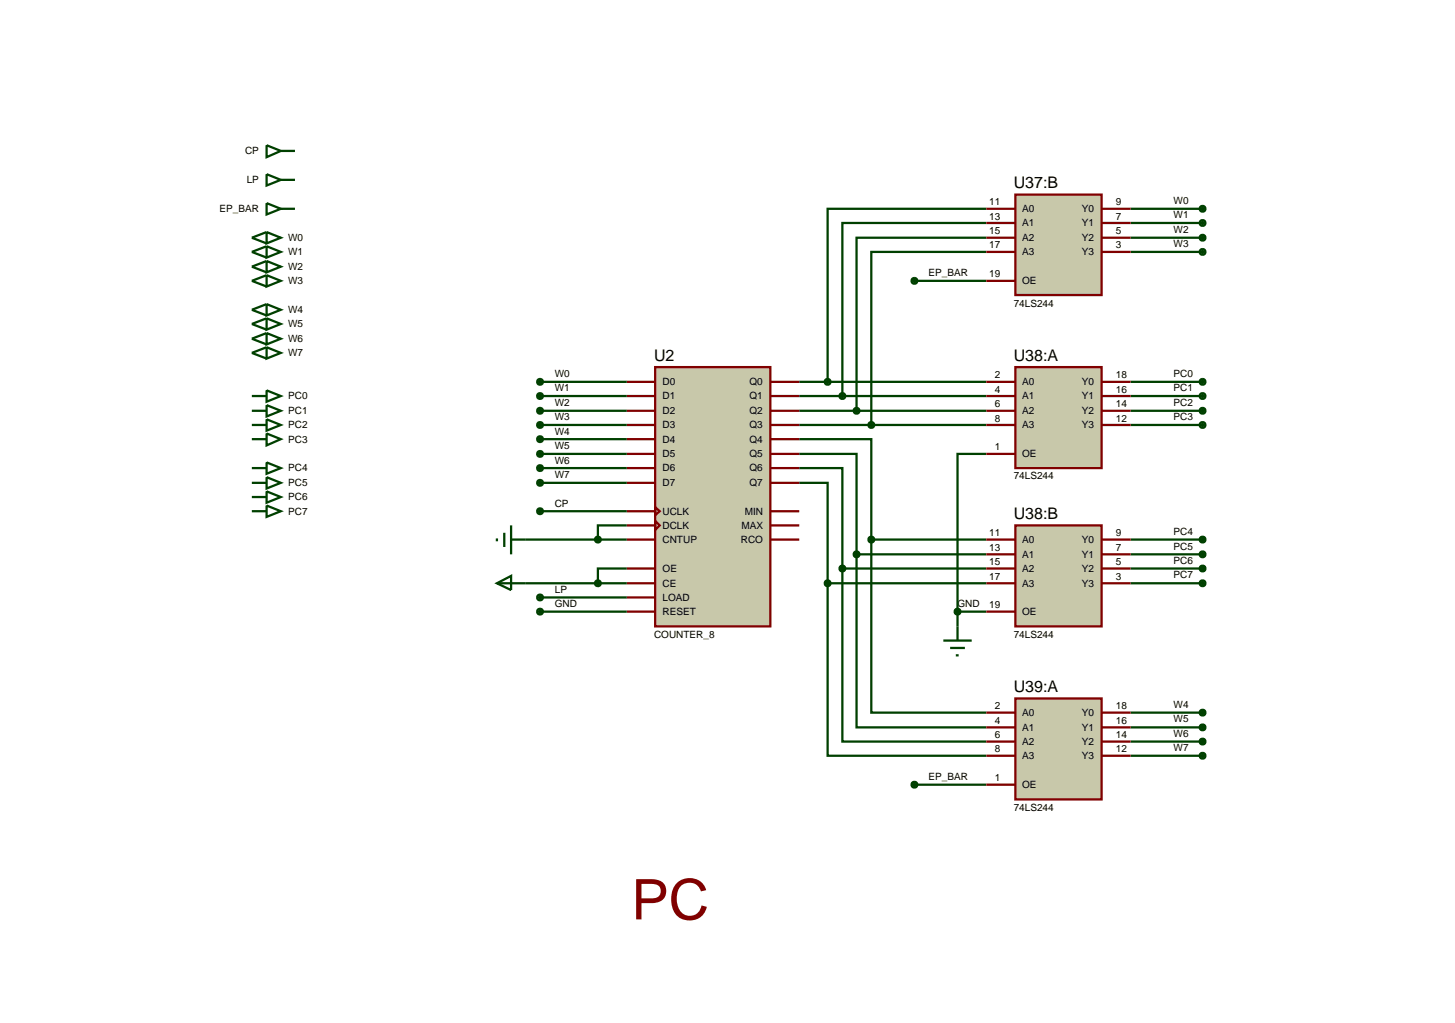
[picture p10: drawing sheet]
<svg xmlns="http://www.w3.org/2000/svg" width="257mm" height="180mm" viewBox="0 0 257 180" stroke-linecap="round" stroke-linejoin="round" font-family="sans-serif">
<g fill="none" stroke="#004000" stroke-width=".4">
<path d="M173.9 36.8h-28v30.5M173.9 39.3h-25.4v30.5M199.3 36.8h12.7M199.3 39.3h12.7M161.2 49.5h12.7M173.9 41.9h-22.9v30.5M173.9 44.4h-20.3v30.5M199.3 41.9h12.7M199.3 44.4h12.7M95.2 67.3h15.3M95.2 69.8h15.3M95.2 72.4h15.3"/>
<path d="M95.2 74.9h15.3M95.2 77.4h15.3M140.9 77.4h12.7v17.7M140.9 67.3h33M140.9 69.8h33M140.9 72.4h33M140.9 74.9h33M199.3 67.3h12.7M199.3 69.8h12.7M199.3 72.4h12.7M199.3 74.9h12.7M92.7 95.1h17.8"/>
<path d="M95.2 90.1h15.3M95.2 80h15.3M95.2 82.5h15.3M95.2 85.1h15.3M110.5 92.6h-5.1v2.5M140.9 85.1h5v17.7M140.9 82.5h7.6v17.7M140.9 80h10.1v17.7M151 97.7v30.5h22.9M151 97.7h22.9M153.6 95.1v30.5h20.3M153.6 95.1h20.3"/>
<path d="M173.9 80h-5.1v27.8M199.3 95.1h12.7M199.3 97.7h12.7M92.7 102.8h17.8M95.2 107.8h15.3M95.2 105.3h15.3M110.5 100.2h-5.1v2.6M145.9 102.8v30.4h28M145.9 102.8h28M148.5 100.2v30.5h25.4M148.5 100.2h25.4M168.8 107.8h5.1"/>
<path d="M168.8 107.8v2.6M199.3 100.2h12.7M199.3 102.8h12.7M161.2 138.3h12.7M199.3 125.6h12.7M199.3 128.2h12.7M199.3 130.7h12.7M199.3 133.2h12.7"/>
</g>
<path d="M115.5 64.7h20.3v45.7h-20.3z" fill="#c8c8aa" stroke="#800000" stroke-width=".4"/>
<g fill="none" stroke="#800000" stroke-width=".4">
<path d="M110.5 67.3h5M110.5 69.8h5M110.5 72.4h5M110.5 74.9h5M110.5 77.4h5M135.8 67.3h5.1M135.8 69.8h5.1M135.8 72.4h5.1M135.8 74.9h5.1M135.8 77.4h5.1M110.5 90.1h5M110.5 92.6h5"/>
<path d="M110.5 95.1h5M110.5 80h5M110.5 82.5h5M110.5 85.1h5M115.5 89.4l.8 .7-.8 .7zM115.5 91.8l.8 .8-.8 .8zM135.8 90.1h5.1M135.8 92.6h5.1M135.8 95.1h5.1M135.8 80h5.1M135.8 82.5h5.1M135.8 85.1h5.1"/>
<path d="M110.5 100.2h5M110.5 102.8h5M110.5 105.3h5M110.5 107.8h5"/>
</g>
<path d="M179 64.7h15.2v17.8h-15.2z" fill="#c8c8aa" stroke="#800000" stroke-width=".4"/>
<path d="M173.9 67.3h5.1M173.9 69.8h5.1M173.9 72.4h5.1M173.9 74.9h5.1M194.2 67.3h5.1M194.2 69.8h5.1M194.2 72.4h5.1M194.2 74.9h5.1M173.9 80h5.1" fill="none" stroke="#800000" stroke-width=".4"/>
<path d="M179 92.6h15.2v17.8h-15.2z" fill="#c8c8aa" stroke="#800000" stroke-width=".4"/>
<path d="M173.9 95.1h5.1M173.9 97.7h5.1M194.2 95.1h5.1M194.2 97.7h5.1M173.9 100.2h5.1M173.9 102.8h5.1M173.9 107.8h5.1M194.2 100.2h5.1M194.2 102.8h5.1" fill="none" stroke="#800000" stroke-width=".4"/>
<path d="M179 34.3h15.2v17.7h-15.2z" fill="#c8c8aa" stroke="#800000" stroke-width=".4"/>
<path d="M173.9 36.8h5.1M173.9 39.3h5.1M194.2 36.8h5.1M194.2 39.3h5.1M173.9 41.9h5.1M173.9 44.4h5.1M173.9 49.5h5.1M194.2 41.9h5.1M194.2 44.4h5.1" fill="none" stroke="#800000" stroke-width=".4"/>
<path d="M179 123.1h15.2v17.8h-15.2z" fill="#c8c8aa" stroke="#800000" stroke-width=".4"/>
<path d="M173.9 125.6h5.1M173.9 128.2h5.1M173.9 130.7h5.1M173.9 133.2h5.1M173.9 138.3h5.1M194.2 125.6h5.1M194.2 128.2h5.1M194.2 130.7h5.1M194.2 133.2h5.1" fill="none" stroke="#800000" stroke-width=".4"/>
<path d="M166.3 112.9h5M167.5 114.2h2.6M168.5 115.5h.5M168.8 110.4v2.5" fill="none" stroke="#004000" stroke-width=".4"/>
<path d="M168.5 107.4l.3-.1-.5 .5zM168.8 107.3l.3 .1 .2 .4zM168.8 108.3l.5-.5-.1 .3zM168.3 107.8l.5 .5-.4-.2z" fill="#004000" stroke="#004000" stroke-width=".4"/>
<path d="M168.8 107.3l.5 .5-.5 .5-.5-.5z" fill="#004000"/>
<path d="M211.7 66.9l.3-.1-.5 .5zM212 66.8l.4 .2 .1 .3zM212.5 67.3l-.1 .3-.4 .2zM211.5 67.3l.5 .5-.3-.1z" fill="#004000" stroke="#004000" stroke-width=".4"/>
<path d="M212 66.8l.5 .5-.5 .5-.5-.5z" fill="#004000"/>
<path d="M211.7 69.4l.3-.1-.5 .5zM212 69.3l.4 .2 .1 .3zM212.5 69.8l-.1 .3-.4 .2zM211.5 69.8l.5 .5-.3-.1z" fill="#004000" stroke="#004000" stroke-width=".4"/>
<path d="M212 69.3l.5 .5-.5 .5-.5-.5z" fill="#004000"/>
<path d="M211.7 72l.3-.1-.5 .5zM212 71.9l.4 .2 .1 .3zM212.5 72.4l-.1 .3-.4 .2zM211.5 72.4l.5 .5-.3-.1z" fill="#004000" stroke="#004000" stroke-width=".4"/>
<path d="M212 71.9l.5 .5-.5 .5-.5-.5z" fill="#004000"/>
<path d="M211.7 74.5l.3-.1-.5 .5zM212 74.4l.4 .2 .1 .3zM212.5 74.9l-.1 .3-.4 .2zM211.5 74.9l.5 .5-.3-.1z" fill="#004000" stroke="#004000" stroke-width=".4"/>
<path d="M211.5 74.9l.5-.5 .5 .5-.5 .5z" fill="#004000"/>
<path d="M211.7 94.7l.3-.1-.5 .5zM212 94.6l.4 .2 .1 .3zM212.5 95.1l-.1 .3-.4 .2zM211.5 95.1l.5 .5-.3-.1z" fill="#004000" stroke="#004000" stroke-width=".4"/>
<path d="M212 94.6l.5 .5-.5 .5-.5-.5z" fill="#004000"/>
<path d="M211.7 97.3l.3-.1-.5 .5zM212 97.2l.4 .2 .1 .3zM212.5 97.7l-.1 .3-.4 .2zM211.5 97.7l.5 .5-.3-.1z" fill="#004000" stroke="#004000" stroke-width=".4"/>
<path d="M212 97.2l.5 .5-.5 .5-.5-.5z" fill="#004000"/>
<path d="M211.7 99.8l.3-.1-.5 .5zM212 99.7l.4 .2 .1 .3zM212.5 100.2l-.1 .3-.4 .2zM211.5 100.2l.5 .5-.3-.1z" fill="#004000" stroke="#004000" stroke-width=".4"/>
<path d="M212 99.7l.5 .5-.5 .5-.5-.5z" fill="#004000"/>
<path d="M211.7 102.4l.3-.1-.5 .5zM212 102.3l.4 .2 .1 .3zM212.5 102.8l-.1 .3-.4 .2zM211.5 102.8l.5 .5-.3-.1z" fill="#004000" stroke="#004000" stroke-width=".4"/>
<path d="M212 102.3l.5 .5-.5 .5-.5-.5z" fill="#004000"/>
<path d="M145.5 67l.4-.2-.5 .5zM145.9 66.8l.4 .2 .1 .3zM146.4 67.3l-.1 .3-.4 .2zM145.4 67.3l.5 .5-.3-.1z" fill="#004000" stroke="#004000" stroke-width=".4"/>
<path d="M145.4 67.3l.5-.5 .5 .5-.5 .5z" fill="#004000"/>
<path d="M148.2 69.4l.3-.1-.5 .5zM148.5 69.3l.4 .2 .1 .3zM149 69.8l-.1 .3-.4 .2zM148 69.8l.5 .5-.3-.1z" fill="#004000" stroke="#004000" stroke-width=".4"/>
<path d="M148.5 69.3l.5 .5-.5 .5-.5-.5z" fill="#004000"/>
<path d="M150.7 72l.3-.1-.5 .5zM151 71.9l.4 .2 .1 .3zM151 72.9l.5-.5-.2 .4zM150.5 72.4l.5 .5-.3-.1z" fill="#004000" stroke="#004000" stroke-width=".4"/>
<path d="M151 71.9l.5 .5-.5 .5-.5-.5z" fill="#004000"/>
<path d="M153.2 74.6l.4-.2-.5 .5zM153.6 74.4l.3 .1 .2 .4zM154.1 74.9l-.1 .3-.4 .2zM153.1 74.9l.5 .5-.3-.1z" fill="#004000" stroke="#004000" stroke-width=".4"/>
<path d="M153.1 74.9l.5-.5 .5 .5-.5 .5z" fill="#004000"/>
<path d="M145.5 102.5l.4-.2-.5 .5zM145.9 102.3l.4 .2 .1 .3zM146.4 102.8l-.1 .3-.4 .2zM145.4 102.8l.5 .5-.3-.1z" fill="#004000" stroke="#004000" stroke-width=".4"/>
<path d="M145.4 102.8l.5-.5 .5 .5-.5 .5z" fill="#004000"/>
<path d="M148.2 99.8l.3-.1-.5 .5zM148.5 99.7l.4 .2 .1 .3zM148.5 100.7l.5-.5-.2 .4zM148 100.2l.5 .5-.3-.1z" fill="#004000" stroke="#004000" stroke-width=".4"/>
<path d="M148.5 99.7l.5 .5-.5 .5-.5-.5z" fill="#004000"/>
<path d="M150.7 97.3l.3-.1-.5 .5zM151 97.2l.3 .1 .2 .4zM151.5 97.7l-.1 .3-.4 .2zM150.5 97.7l.5 .5-.4-.2z" fill="#004000" stroke="#004000" stroke-width=".4"/>
<path d="M151 97.2l.5 .5-.5 .5-.5-.5z" fill="#004000"/>
<path d="M153.2 94.8l.4-.2-.5 .5zM153.6 94.6l.3 .1 .2 .4zM154.1 95.1l-.1 .3-.4 .2zM153.1 95.1l.5 .5-.3-.1z" fill="#004000" stroke="#004000" stroke-width=".4"/>
<path d="M153.1 95.1l.5-.5 .5 .5-.5 .5z" fill="#004000"/>
<path d="M160.9 49.1l.3-.1-.5 .5zM161.2 49l.4 .2 .1 .3zM161.7 49.5l-.1 .3-.4 .2zM160.7 49.5l.5 .5-.3-.1z" fill="#004000" stroke="#004000" stroke-width=".4"/>
<path d="M160.7 49.5l.5-.5 .5 .5-.5 .5z" fill="#004000"/>
<path d="M160.9 137.9l.3-.1-.5 .5zM161.2 137.8l.4 .2 .1 .3zM161.7 138.3l-.2 .4-.3 .1zM160.7 138.3l.5 .5-.3-.1z" fill="#004000" stroke="#004000" stroke-width=".4"/>
<path d="M161.2 137.8l.5 .5-.5 .5-.5-.5z" fill="#004000"/>
<path d="M211.7 36.4l.3-.1-.5 .5zM212 36.3l.4 .2 .1 .3zM212.5 36.8l-.1 .3-.4 .2zM211.5 36.8l.5 .5-.3-.1z" fill="#004000" stroke="#004000" stroke-width=".4"/>
<path d="M212 36.3l.5 .5-.5 .5-.5-.5z" fill="#004000"/>
<path d="M211.7 38.9l.3-.1-.5 .5zM212 38.8l.4 .2 .1 .3zM212.5 39.3l-.1 .3-.4 .2zM211.5 39.3l.5 .5-.3-.1z" fill="#004000" stroke="#004000" stroke-width=".4"/>
<path d="M211.5 39.3l.5-.5 .5 .5-.5 .5z" fill="#004000"/>
<path d="M211.7 41.5l.3-.1-.5 .5zM212 41.4l.4 .2 .1 .3zM212.5 41.9l-.1 .3-.4 .2zM211.5 41.9l.5 .5-.3-.1z" fill="#004000" stroke="#004000" stroke-width=".4"/>
<path d="M212 41.4l.5 .5-.5 .5-.5-.5z" fill="#004000"/>
<path d="M211.7 44l.3-.1-.5 .5zM212 43.9l.4 .2 .1 .3zM212.5 44.4l-.1 .3-.4 .2zM211.5 44.4l.5 .5-.3-.1z" fill="#004000" stroke="#004000" stroke-width=".4"/>
<path d="M212 43.9l.5 .5-.5 .5-.5-.5z" fill="#004000"/>
<path d="M211.7 125.2l.3-.1-.5 .5zM212 125.1l.4 .2 .1 .3zM212.5 125.6l-.1 .3-.4 .2zM211.5 125.6l.5 .5-.3-.1z" fill="#004000" stroke="#004000" stroke-width=".4"/>
<path d="M212 125.1l.5 .5-.5 .5-.5-.5z" fill="#004000"/>
<path d="M211.7 127.8l.3-.1-.5 .5zM212 127.7l.4 .2 .1 .3zM212.5 128.2l-.1 .3-.4 .2zM211.5 128.2l.5 .5-.3-.1z" fill="#004000" stroke="#004000" stroke-width=".4"/>
<path d="M212 127.7l.5 .5-.5 .5-.5-.5z" fill="#004000"/>
<path d="M211.7 130.3l.3-.1-.5 .5zM212 130.2l.4 .2 .1 .3zM212.5 130.7l-.1 .3-.4 .2zM211.5 130.7l.5 .5-.3-.1z" fill="#004000" stroke="#004000" stroke-width=".4"/>
<path d="M212 130.2l.5 .5-.5 .5-.5-.5z" fill="#004000"/>
<path d="M211.7 132.8l.3-.1-.5 .5zM212 132.7l.4 .2 .1 .3zM212.5 133.2l-.1 .3-.4 .2zM211.5 133.2l.5 .5-.3-.1z" fill="#004000" stroke="#004000" stroke-width=".4"/>
<path d="M212 132.7l.5 .5-.5 .5-.5-.5z" fill="#004000"/>
<path d="M94.8 89.8l.4-.2-.5 .5zM95.2 89.6l.3 .1 .2 .4zM95.2 90.6l.5-.5-.2 .4zM94.7 90.1l.5 .5-.3-.1z" fill="#004000" stroke="#004000" stroke-width=".4"/>
<path d="M94.7 90.1l.5-.5 .5 .5-.5 .5z" fill="#004000"/>
<path d="M94.9 107.4l.3-.1-.5 .5zM95.2 107.3l.3 .1 .2 .4zM95.7 107.8l-.2 .4-.3 .1zM94.7 107.8l.5 .5-.4-.2z" fill="#004000" stroke="#004000" stroke-width=".4"/>
<path d="M95.2 107.3l.5 .5-.5 .5-.5-.5z" fill="#004000"/>
<path d="M94.9 104.9l.3-.1-.5 .5zM95.2 104.8l.3 .1 .2 .4zM95.2 105.8l.5-.5-.2 .4zM94.7 105.3l.5 .5-.3-.1z" fill="#004000" stroke="#004000" stroke-width=".4"/>
<path d="M95.2 104.8l.5 .5-.5 .5-.5-.5z" fill="#004000"/>
<path d="M105 102.5l.4-.2-.5 .5zM105.4 102.3l.3 .1 .2 .4zM105.9 102.8l-.2 .4-.3 .1zM104.9 102.8l.5 .5-.3-.1z" fill="#004000" stroke="#004000" stroke-width=".4"/>
<path d="M104.9 102.8l.5-.5 .5 .5-.5 .5z" fill="#004000"/>
<path d="M94.9 66.9l.3-.1-.5 .5zM95.2 66.8l.3 .1 .2 .4zM95.2 67.8l.5-.5-.2 .4zM94.7 67.3l.5 .5-.4-.2z" fill="#004000" stroke="#004000" stroke-width=".4"/>
<path d="M94.7 67.3l.5-.5 .5 .5-.5 .5z" fill="#004000"/>
<path d="M94.9 69.4l.3-.1-.5 .5zM95.2 69.3l.3 .1 .2 .4zM95.2 70.3l.5-.5-.2 .4zM94.7 69.8l.5 .5-.3-.1z" fill="#004000" stroke="#004000" stroke-width=".4"/>
<path d="M95.2 69.3l.5 .5-.5 .5-.5-.5z" fill="#004000"/>
<path d="M94.9 72l.3-.1-.5 .5zM95.2 71.9l.4 .2 .1 .3zM95.2 72.9l.5-.5-.2 .4zM94.7 72.4l.5 .5-.3-.1z" fill="#004000" stroke="#004000" stroke-width=".4"/>
<path d="M95.2 71.9l.5 .5-.5 .5-.5-.5z" fill="#004000"/>
<path d="M94.9 74.5l.3-.1-.5 .5zM95.2 74.4l.3 .1 .2 .4zM95.7 74.9l-.1 .3-.4 .2zM94.7 74.9l.5 .5-.4-.2z" fill="#004000" stroke="#004000" stroke-width=".4"/>
<path d="M94.7 74.9l.5-.5 .5 .5-.5 .5z" fill="#004000"/>
<path d="M94.8 77.1l.4-.2-.5 .5zM95.2 76.9l.3 .1 .2 .4zM95.2 77.9l.5-.5-.2 .4zM94.7 77.4l.5 .5-.4-.2z" fill="#004000" stroke="#004000" stroke-width=".4"/>
<path d="M94.7 77.4l.5-.5 .5 .5-.5 .5z" fill="#004000"/>
<path d="M94.9 79.6l.3-.1-.5 .5zM95.2 79.5l.3 .1 .2 .4zM95.2 80.5l.5-.5-.2 .4zM94.7 80l.5 .5-.3-.1z" fill="#004000" stroke="#004000" stroke-width=".4"/>
<path d="M94.7 80l.5-.5 .5 .5-.5 .5z" fill="#004000"/>
<path d="M94.9 82.1l.3-.1-.5 .5zM95.2 82l.4 .2 .1 .3zM95.2 83l.5-.5-.2 .4zM94.7 82.5l.5 .5-.4-.2z" fill="#004000" stroke="#004000" stroke-width=".4"/>
<path d="M95.2 82l.5 .5-.5 .5-.5-.5z" fill="#004000"/>
<path d="M94.9 84.7l.3-.1-.5 .5zM95.2 84.6l.3 .1 .2 .4zM95.2 85.6l.5-.5-.2 .4zM94.7 85.1l.5 .5-.4-.2z" fill="#004000" stroke="#004000" stroke-width=".4"/>
<path d="M95.2 84.6l.5 .5-.5 .5-.5-.5z" fill="#004000"/>
<g fill="none" stroke="#004000" stroke-width=".4">
<path d="M47 25.6l2.5 1-2.5 1.1zM47 30.7l2.5 1-2.5 1zM47 35.8l2.5 1-2.5 1zM49.5 26.6h2.5M49.5 31.7h2.5M49.5 36.8h2.5M47 40.9l2.5 1-2.5 1zM47 43.4l2.5 1-2.5 1zM47 46l2.5 1-2.5 1zM47 48.5l2.5 1-2.5 1zM47 53.6l2.5 1-2.5 1zM47 56.1l2.5 1-2.5 1z"/>
<path d="M47 58.7l2.5 1-2.5 1zM47 40.9l-2.6 1 2.6 1M47 43.4l-2.6 1 2.6 1M47 46l-2.6 1 2.6 1M47 48.5l-2.6 1 2.6 1M47 53.6l-2.6 1 2.6 1M47 56.1l-2.6 1 2.6 1M47 58.7l-2.6 1 2.6 1M44.4 69.8h2.6M44.4 72.4h2.6M44.4 74.9h2.6M44.4 77.4h2.6"/>
<path d="M47 61.2l2.5 1-2.5 1zM47 68.8l2.5 1-2.5 1zM47 71.4l2.5 1-2.5 1zM47 73.9l2.5 1-2.5 1zM47 76.4l2.5 1-2.5 1.1zM47 61.2l-2.6 1 2.6 1M44.4 82.5h2.6M44.4 85.1h2.6M44.4 87.6h2.6M44.4 90.1h2.6M47 81.5l2.5 1-2.5 1zM47 84.1l2.5 1-2.5 1z"/>
<path d="M47 86.6l2.5 1-2.5 1zM47 89.1l2.5 1-2.5 1zM87.6 94.9v.5M88.9 93.9v2.5M90.1 95.1h2.6M90.1 92.6v5.1"/>
</g>
<path d="M105 94.8l.4-.2-.5 .5zM105.4 94.6l.3 .1 .2 .4zM105.9 95.1l-.1 .3-.4 .2zM104.9 95.1l.5 .5-.3-.1z" fill="#004000" stroke="#004000" stroke-width=".4"/>
<path d="M104.9 95.1l.5-.5 .5 .5-.5 .5z" fill="#004000"/>
<path d="M87.6 102.8l2.5-1.3v2.5zM87.6 102.8h5.1" fill="none" stroke="#004000" stroke-width=".4"/>
<text font-size="9.9" fill="#800000" x="111.3" y="162">PC</text>
<g font-size="2.8">
<text x="178.7" y="33.2">U37:B</text>
<text x="115.3" y="63.6">U2</text>
<text x="178.7" y="63.6">U38:A</text>
<text x="178.7" y="91.5">U38:B</text>
<text x="178.7" y="122">U39:A</text>
</g>
<g font-size="1.8">
<text x="43.2" y="27.2">CP</text>
<text x="43.5" y="32.3">LP</text>
<text x="206.9" y="36">W0</text>
<text x="38.7" y="37.4">EP_BAR</text>
<text x="174.4" y="36.2">11</text>
<text x="174.4" y="38.7">13</text>
<text x="174.4" y="41.3">15</text>
<text x="180.2" y="37.4">A0</text>
<text x="180.2" y="39.9">A1</text>
<text x="190.7" y="37.4">Y0</text>
<text x="190.7" y="39.9">Y1</text>
<text x="196.7" y="36.2">9</text>
<text x="196.7" y="38.7">7</text>
<text x="196.7" y="41.3">5</text>
<text x="206.9" y="38.5">W1</text>
<text x="206.9" y="41.1">W2</text>
<text x="50.8" y="42.5">W0</text>
<text x="50.8" y="45">W1</text>
<text x="50.8" y="47.6">W2</text>
<text x="174.4" y="43.8">17</text>
<text x="180.2" y="42.5">A2</text>
<text x="180.2" y="45">A3</text>
<text x="190.7" y="42.5">Y2</text>
<text x="190.7" y="45">Y3</text>
<text x="196.7" y="43.8">3</text>
<text x="206.9" y="43.6">W3</text>
<text x="50.8" y="50.1">W3</text>
<text x="163.7" y="48.7">EP_BAR</text>
<text x="174.4" y="48.9">19</text>
<text x="180.2" y="50.1">OE</text>
<text x="50.8" y="55.2">W4</text>
<text x="50.8" y="57.7">W5</text>
<text x="178.7" y="54.1">74LS244</text>
<text x="50.8" y="60.3">W6</text>
<text x="50.8" y="62.8">W7</text>
<text x="50.8" y="70.4">PC0</text>
<text x="97.8" y="66.5">W0</text>
<text x="97.8" y="69">W1</text>
<text x="97.8" y="71.6">W2</text>
<text x="116.8" y="67.9">D0</text>
<text x="116.8" y="70.4">D1</text>
<text x="132.1" y="67.9">Q0</text>
<text x="132.1" y="70.4">Q1</text>
<text x="175.4" y="66.7">2</text>
<text x="175.4" y="69.2">4</text>
<text x="175.4" y="71.8">6</text>
<text x="180.2" y="67.9">A0</text>
<text x="180.2" y="70.4">A1</text>
<text x="190.7" y="67.9">Y0</text>
<text x="190.7" y="70.4">Y1</text>
<text x="196.7" y="66.7">18</text>
<text x="196.7" y="69.2">16</text>
<text x="196.7" y="71.8">14</text>
<text x="206.9" y="66.5">PC0</text>
<text x="206.9" y="69">PC1</text>
<text x="206.9" y="71.6">PC2</text>
<text x="50.8" y="73">PC1</text>
<text x="50.8" y="75.5">PC2</text>
<text x="50.8" y="78">PC3</text>
<text x="97.8" y="74.1">W3</text>
<text x="97.8" y="76.6">W4</text>
<text x="116.8" y="73">D2</text>
<text x="116.8" y="75.5">D3</text>
<text x="116.8" y="78">D4</text>
<text x="132.1" y="73">Q2</text>
<text x="132.1" y="75.5">Q3</text>
<text x="132.1" y="78">Q4</text>
<text x="175.4" y="74.3">8</text>
<text x="180.2" y="73">A2</text>
<text x="180.2" y="75.5">A3</text>
<text x="190.7" y="73">Y2</text>
<text x="190.7" y="75.5">Y3</text>
<text x="196.7" y="74.3">12</text>
<text x="206.9" y="74.1">PC3</text>
<text x="50.8" y="83.1">PC4</text>
<text x="97.8" y="79.2">W5</text>
<text x="97.8" y="81.7">W6</text>
<text x="116.8" y="80.6">D5</text>
<text x="116.8" y="83.1">D6</text>
<text x="132.1" y="80.6">Q5</text>
<text x="132.1" y="83.1">Q6</text>
<text x="175.4" y="79.4">1</text>
<text x="180.2" y="80.6">OE</text>
<text x="50.8" y="85.7">PC5</text>
<text x="50.8" y="88.2">PC6</text>
<text x="97.8" y="89.3">CP</text>
<text x="97.8" y="84.3">W7</text>
<text x="116.8" y="85.7">D7</text>
<text x="132.1" y="85.7">Q7</text>
<text x="178.7" y="84.5">74LS244</text>
<text x="50.8" y="90.7">PC7</text>
<text x="116.8" y="90.7">UCLK</text>
<text x="116.8" y="93.2">DCLK</text>
<text x="116.8" y="95.7">CNTUP</text>
<text x="130.6" y="95.7">RCO</text>
<text x="130.7" y="93.2">MAX</text>
<text x="131.3" y="90.7">MIN</text>
<text x="174.4" y="94.5">11</text>
<text x="180.2" y="95.7">A0</text>
<text x="190.7" y="95.7">Y0</text>
<text x="196.7" y="94.5">9</text>
<text x="206.9" y="94.3">PC4</text>
<text x="116.8" y="100.8">OE</text>
<text x="174.4" y="97.1">13</text>
<text x="174.4" y="99.6">15</text>
<text x="180.2" y="98.3">A1</text>
<text x="180.2" y="100.8">A2</text>
<text x="190.7" y="98.3">Y1</text>
<text x="190.7" y="100.8">Y2</text>
<text x="196.7" y="97.1">7</text>
<text x="196.7" y="99.6">5</text>
<text x="206.9" y="96.9">PC5</text>
<text x="206.9" y="99.4">PC6</text>
<text x="206.9" y="101.9">PC7</text>
<text x="97.8" y="107">GND</text>
<text x="97.8" y="104.5">LP</text>
<text x="116.8" y="103.4">CE</text>
<text x="116.8" y="105.9">LOAD</text>
<text x="168.8" y="107">GND</text>
<text x="174.4" y="102.2">17</text>
<text x="174.4" y="107.2">19</text>
<text x="180.2" y="103.4">A3</text>
<text x="190.7" y="103.4">Y3</text>
<text x="196.7" y="102.2">3</text>
<text x="115.3" y="112.4">COUNTER_8</text>
<text x="116.8" y="108.4">RESET</text>
<text x="178.7" y="112.4">74LS244</text>
<text x="180.2" y="108.4">OE</text>
<text x="175.4" y="125">2</text>
<text x="196.7" y="125">18</text>
<text x="206.9" y="124.8">W4</text>
<text x="175.4" y="127.6">4</text>
<text x="175.4" y="130.1">6</text>
<text x="180.2" y="126.2">A0</text>
<text x="180.2" y="128.8">A1</text>
<text x="180.2" y="131.3">A2</text>
<text x="190.7" y="126.2">Y0</text>
<text x="190.7" y="128.8">Y1</text>
<text x="190.7" y="131.3">Y2</text>
<text x="196.7" y="127.6">16</text>
<text x="196.7" y="130.1">14</text>
<text x="206.9" y="127.3">W5</text>
<text x="206.9" y="129.9">W6</text>
<text x="163.7" y="137.5">EP_BAR</text>
<text x="175.4" y="132.6">8</text>
<text x="175.4" y="137.7">1</text>
<text x="180.2" y="133.8">A3</text>
<text x="190.7" y="133.8">Y3</text>
<text x="196.7" y="132.6">12</text>
<text x="206.9" y="132.4">W7</text>
<text x="178.7" y="142.9">74LS244</text>
<text x="180.2" y="138.9">OE</text>
</g>
</svg>
